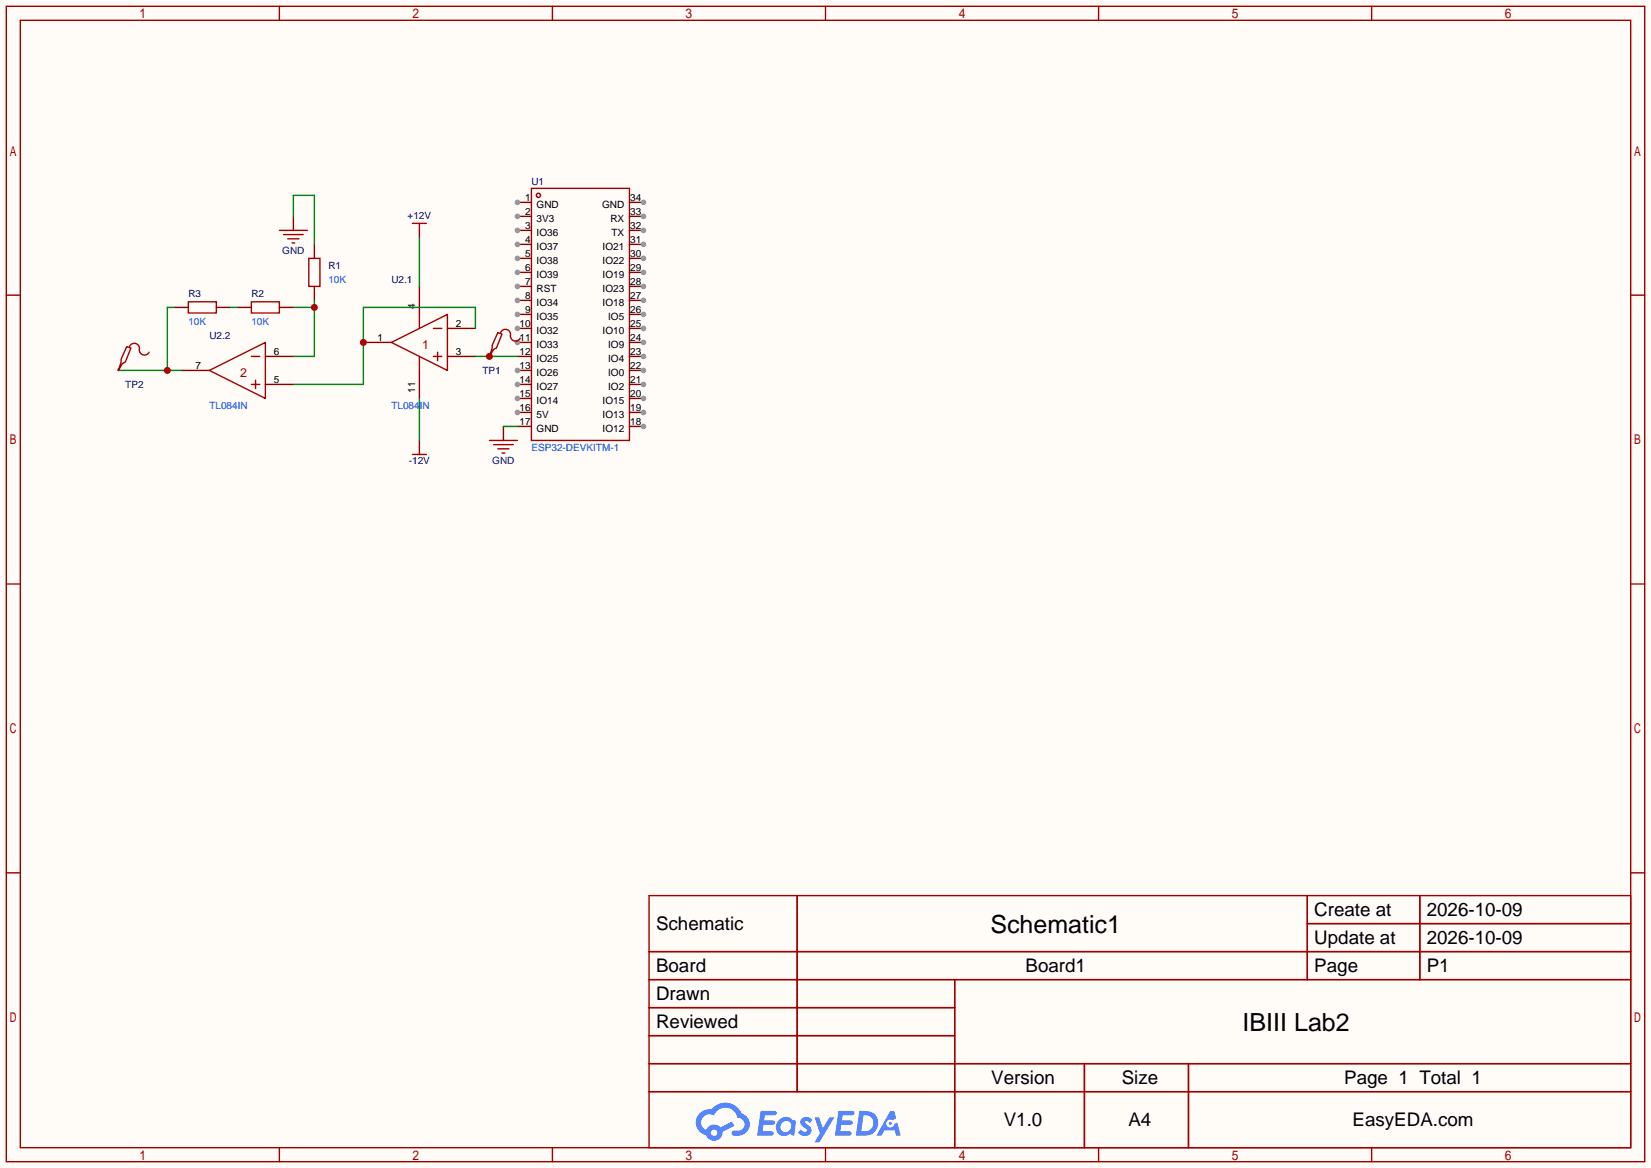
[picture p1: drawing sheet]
<svg xmlns="http://www.w3.org/2000/svg" width="299mm" height="212mm" viewBox="0 0 299 212" stroke-linecap="round" stroke-linejoin="round" font-family="sans-serif">
<path d="M0 0h299.5v211.8h-299.5z" fill="#fffcf7"/>
<g fill="none" stroke="#a10000" stroke-width=".25">
<path d="M1.1 1.1h297.2v209.6h-297.2zM3.7 3.7h292.1v204.5h-292.1zM50.7 1.1v2.6M100.2 1.1v2.6M149.7 1.1v2.6M199.3 1.1v2.6M248.8 1.1v2.6M1.1 53.5h2.6M295.8 53.5h2.5M1.1 105.9h2.6M295.8 105.9h2.5M1.1 158.3h2.6"/>
<path d="M295.8 158.3h2.5M117.7 162.4h178.1v45.8h-178.1zM117.7 172.6h178.1M117.7 177.7h178.1M144.6 162.4v35.6M173.2 177.7v30.5M237.1 162.4v15.3M237.1 167.5h58.7M257.5 162.4v15.3M117.7 182.8h55.5M117.7 192.9h178.1M117.7 187.8h55.5"/>
<path d="M117.7 198h178.1M196.7 192.9v15.3M215.6 192.9v15.3M50.7 208.2v2.5M100.2 208.2v2.5M149.7 208.2v2.5M199.3 208.2v2.5M248.8 208.2v2.5"/>
</g>
<g fill="#5487ff">
<path d="M145.5 202.8a1.3 1.3 0 0 1 1.8 .3l-.4 .6a.54 .54 0 0 0-.9-.2l.1 .2a1.58 1.58 0 0 1 1.1 1.6 1.43 1.43 0 0 1-2.5 .1l.5-.6a.64 .64 0 0 0 .5 .5 .64 .64 0 0 0 .7-.3l-.2-.2a1.6 1.6 0 0 1-1-1.6z"/>
<path d="M147.7 202.7h.9l.7 1.9 1.1-1.9h.9l-2.7 4.5h-.9l1-1.7z"/>
<path d="M138 201.5h1.6a1.31 1.31 0 0 1 1.2 .2 .4 .4 0 0 1-.3 .6h-1.8l-.1 .9h1.6a.4 .4 0 0 1 .4 .4 .4 .4 0 0 1-.4 .4h-1.7l-.2 1.2h.8a1.23 1.23 0 0 1 1.2 .2 .39 .39 0 0 1-.3 .6h-2.7z"/>
<path d="M152.1 201.5h1.6a1.32 1.32 0 0 1 1.3 .2 .39 .39 0 0 1-.4 .6h-1.7l-.2 .9h1.7a.4 .4 0 0 1 .3 .4 .4 .4 0 0 1-.4 .4h-1.7l-.2 1.2h.8a1.23 1.23 0 0 1 1.2 .2 .39 .39 0 0 1-.3 .6h-2.7z"/>
<path d="M161.5 201.5h.7l.4 1.3-.7 .4a.75 .75 0 0 0-1.1 .3 .75 .75 0 0 0 .5 1 .75 .75 0 0 0 .9-.6l.6-.3 .6 2.4h-.9l-.2-1h-1.9l-.5 1h-.9z"/>
<path d="M155.9 201.5l-.7 4.5h1.5a2.27 2.27 0 0 0 2.6-2.3 2.27 2.27 0 0 0-2.7-2.2zM156.6 202.3a1.5 1.5 0 0 1 1.8 1.5 1.5 1.5 0 0 1-1.9 1.4h-.3z"/>
<path d="M141.3 203.1a1.62 1.62 0 0 0-.4 2.1 1.62 1.62 0 0 0 2 .7l.4-.3 .3 .3 .5 .1 .3-2.5-.2-.3h-.4a1.58 1.58 0 0 0-2.5-.1zM141.9 203.6a.99 .99 0 0 1 1.6 .3 .99 .99 0 0 1-.9 1.4 .94 .94 0 0 1-1-.5 .94 .94 0 0 1 .3-1.2z"/>
<path d="M126.9 201.9a2.37 2.37 0 0 0 1.2 4 1.54 1.54 0 0 0 1.7 1 1.54 1.54 0 0 0 1.3-1.6l2.1-1.1-.5-.8-2 1.1a1.57 1.57 0 0 0-2.6 .4 1.5 1.5 0 0 1-.8-2.1 1.5 1.5 0 0 1 2.2-.5 2.23 2.23 0 0 1 2.3-1.4 2.23 2.23 0 0 1 2 1.8 1.16 1.16 0 0 1 1.2 1.1 1.16 1.16 0 0 1-1 1.3h-.7a.47 .47 0 0 0-.6 .3 .47 .47 0 0 0 .4 .6 2.23 2.23 0 0 0 2.3-.7 2.23 2.23 0 0 0 .4-2.3 2.16 2.16 0 0 0-1.3-1.1 3.2 3.2 0 0 0-5.4-.7l-1.2 .1zM129 205.4a.58 .58 0 0 1 1.1 0 .58 .58 0 0 1-1.1 0z"/>
<circle cx="161.5" cy="203.8" r=".28"/>
</g>
<g fill="none" stroke="#a10000" stroke-width=".25">
<path d="M96.4 34.2h17.8v45.7h-17.8z"/>
<circle cx="97.7" cy="35.4" r=".38"/>
</g>
<path d="M93.9 36.7h2.5" fill="none" stroke="#870000" stroke-width=".25"/>
<circle cx="93.9" cy="36.7" r=".51" fill="#999"/>
<path d="M93.9 39.2h2.5" fill="none" stroke="#870000" stroke-width=".25"/>
<circle cx="93.9" cy="39.2" r=".51" fill="#999"/>
<path d="M93.9 41.8h2.5" fill="none" stroke="#870000" stroke-width=".25"/>
<circle cx="93.9" cy="41.8" r=".51" fill="#999"/>
<path d="M93.9 44.3h2.5" fill="none" stroke="#870000" stroke-width=".25"/>
<circle cx="93.9" cy="44.3" r=".51" fill="#999"/>
<path d="M93.9 46.9h2.5" fill="none" stroke="#870000" stroke-width=".25"/>
<circle cx="93.9" cy="46.9" r=".51" fill="#999"/>
<path d="M93.9 49.4h2.5" fill="none" stroke="#870000" stroke-width=".25"/>
<circle cx="93.9" cy="49.4" r=".51" fill="#999"/>
<path d="M93.9 51.9h2.5" fill="none" stroke="#870000" stroke-width=".25"/>
<circle cx="93.9" cy="51.9" r=".51" fill="#999"/>
<path d="M93.9 54.5h2.5" fill="none" stroke="#870000" stroke-width=".25"/>
<circle cx="93.9" cy="54.5" r=".51" fill="#999"/>
<path d="M93.9 57h2.5" fill="none" stroke="#870000" stroke-width=".25"/>
<circle cx="93.9" cy="57" r=".51" fill="#999"/>
<path d="M93.9 59.6h2.5" fill="none" stroke="#870000" stroke-width=".25"/>
<circle cx="93.9" cy="59.6" r=".51" fill="#999"/>
<path d="M93.9 62.1h2.5" fill="none" stroke="#870000" stroke-width=".25"/>
<circle cx="93.9" cy="62.1" r=".51" fill="#999"/>
<path d="M93.9 64.6h2.5M93.9 67.2h2.5" fill="none" stroke="#870000" stroke-width=".25"/>
<circle cx="93.9" cy="67.2" r=".51" fill="#999"/>
<path d="M93.9 69.7h2.5" fill="none" stroke="#870000" stroke-width=".25"/>
<circle cx="93.9" cy="69.7" r=".51" fill="#999"/>
<path d="M93.9 72.3h2.5" fill="none" stroke="#870000" stroke-width=".25"/>
<circle cx="93.9" cy="72.3" r=".51" fill="#999"/>
<path d="M93.9 74.8h2.5" fill="none" stroke="#870000" stroke-width=".25"/>
<circle cx="93.9" cy="74.8" r=".51" fill="#999"/>
<path d="M93.9 77.3h2.5M114.2 77.3h2.5" fill="none" stroke="#870000" stroke-width=".25"/>
<circle cx="116.7" cy="77.3" r=".51" fill="#999"/>
<path d="M114.2 74.8h2.5" fill="none" stroke="#870000" stroke-width=".25"/>
<circle cx="116.7" cy="74.8" r=".51" fill="#999"/>
<path d="M114.2 72.3h2.5" fill="none" stroke="#870000" stroke-width=".25"/>
<circle cx="116.7" cy="72.3" r=".51" fill="#999"/>
<path d="M114.2 69.7h2.5" fill="none" stroke="#870000" stroke-width=".25"/>
<circle cx="116.7" cy="69.7" r=".51" fill="#999"/>
<path d="M114.2 67.2h2.5" fill="none" stroke="#870000" stroke-width=".25"/>
<circle cx="116.7" cy="67.2" r=".51" fill="#999"/>
<path d="M114.2 64.6h2.5" fill="none" stroke="#870000" stroke-width=".25"/>
<circle cx="116.7" cy="64.6" r=".51" fill="#999"/>
<path d="M114.2 62.1h2.5" fill="none" stroke="#870000" stroke-width=".25"/>
<circle cx="116.7" cy="62.1" r=".51" fill="#999"/>
<path d="M114.2 59.6h2.5" fill="none" stroke="#870000" stroke-width=".25"/>
<circle cx="116.7" cy="59.6" r=".51" fill="#999"/>
<path d="M114.2 57h2.5" fill="none" stroke="#870000" stroke-width=".25"/>
<circle cx="116.7" cy="57" r=".51" fill="#999"/>
<path d="M114.2 54.5h2.5" fill="none" stroke="#870000" stroke-width=".25"/>
<circle cx="116.7" cy="54.5" r=".51" fill="#999"/>
<path d="M114.2 51.9h2.5" fill="none" stroke="#870000" stroke-width=".25"/>
<circle cx="116.7" cy="51.9" r=".51" fill="#999"/>
<path d="M114.2 49.4h2.5" fill="none" stroke="#870000" stroke-width=".25"/>
<circle cx="116.7" cy="49.4" r=".51" fill="#999"/>
<path d="M114.2 46.9h2.5" fill="none" stroke="#870000" stroke-width=".25"/>
<circle cx="116.7" cy="46.9" r=".51" fill="#999"/>
<path d="M114.2 44.3h2.5" fill="none" stroke="#870000" stroke-width=".25"/>
<circle cx="116.7" cy="44.3" r=".51" fill="#999"/>
<path d="M114.2 41.8h2.5" fill="none" stroke="#870000" stroke-width=".25"/>
<circle cx="116.7" cy="41.8" r=".51" fill="#999"/>
<path d="M114.2 39.2h2.5" fill="none" stroke="#870000" stroke-width=".25"/>
<circle cx="116.7" cy="39.2" r=".51" fill="#999"/>
<path d="M114.2 36.7h2.5" fill="none" stroke="#870000" stroke-width=".25"/>
<circle cx="116.7" cy="36.7" r=".51" fill="#999"/>
<g fill="none" stroke="#870000" stroke-width=".25">
<path d="M31.6 55.8h2.6M39.2 55.8h2.6M43.1 55.8h2.5M50.7 55.8h2.5M57 44.3v2.6M57 51.9v2.6M76.1 51.9v5.1M81.2 59.6h5M32.9 67.2h5.1M48.1 64.6h5.1M48.1 69.7h5.1M65.9 62.1h5.1"/>
<path d="M76.1 67.2v5.1M81.2 64.6h5"/>
</g>
<g fill="none" stroke="#a10000" stroke-width=".25">
<path d="M34.2 54.7h5v2.1h-5zM45.6 54.7h5.1v2.1h-5.1zM56 46.9h2v5h-2zM76.1 57v2.6M78.6 59.6h1.5M38 67.2l10.1-5.1v10.2zM45.6 64.6h1.5M45.6 69.7h1.5M46.4 69v1.5M71 62.1l10.2-5.1v10.2zM76.1 64.6v2.6M78.6 64.6h1.5"/>
<path d="M79.4 63.9v1.5"/>
</g>
<path d="M41.8 55.8h1.3M53.2 55.8h3.8M57 54.5v10.1h-3.8" fill="none" stroke="#008700" stroke-width=".25"/>
<circle cx="57" cy="55.8" r=".63" fill="#c00"/>
<path d="M31.6 55.8h-1.2v11.4M21.5 67.2h11.4" fill="none" stroke="#008700" stroke-width=".25"/>
<circle cx="30.4" cy="67.2" r=".63" fill="#c00"/>
<path d="M53.2 39.2v2.6M91.3 77.3v2.6" fill="none" stroke="#870000" stroke-width=".25"/>
<path d="M50.7 41.8h5.1M51.4 42.5h3.6M52.2 43.3h2M53 44.1h.5M88.8 79.9h5.1M89.5 80.6h3.6M90.3 81.4h2M91.1 82.2h.5" fill="none" stroke="#a10000" stroke-width=".25"/>
<path d="M53.2 39.2v-3.8h3.8v8.9M86.2 59.6v-3.8h-20.3v13.9h-12.7M86.2 64.6h7.7M91.3 77.3h2.6" fill="none" stroke="#008700" stroke-width=".25"/>
<circle cx="65.9" cy="62.1" r=".63" fill="#c00"/>
<path d="M88.8 64.4v.2" fill="none" stroke="#870000" stroke-width=".25"/>
<circle cx="88.8" cy="64.6" r=".63" fill="#c00"/>
<path d="M74.8 40.5h2.5M76.1 40.5v1.3M23 62.9l.7 .2-1 2.6-.5 .2-.7 1.3 .5-1.5v-.5zM23.5 62.9a.93 .93 0 0 1 1.1-.6 .93 .93 0 0 1 .7 1.1 .94 .94 0 0 0 .7 1 .94 .94 0 0 0 1.1-.5M90.3 60.3l.8 .3-1.1 2.5-.5 .3-.7 1.2 .5-1.5v-.5zM90.8 60.3a.93 .93 0 0 1 1.1-.5 .93 .93 0 0 1 .7 1 .94 .94 0 0 0 .7 1 .94 .94 0 0 0 1.1-.5M74.8 82.4h2.5M76.1 81.2v1.2" fill="none" stroke="#a10000" stroke-width=".25"/>
<path d="M76.1 41.8v1.3M21.5 66.9v.3M76.1 79.9v1.3" fill="none" stroke="#870000" stroke-width=".25"/>
<path d="M76.1 43.1v8.8M76.1 72.3v7.6" fill="none" stroke="#008700" stroke-width=".25"/>
<g font-size="4.5">
<text x="179.6" y="169.2">Schematic1</text>
<text x="225.4" y="187">IBIII Lab2</text>
</g>
<g font-size="3.4">
<text x="238.4" y="166.1">Create at</text>
<text x="258.8" y="166.1">2026-10-09</text>
<text x="119" y="168.7">Schematic</text>
<text x="238.4" y="171.2">Update at</text>
<text x="258.8" y="171.2">2026-10-09</text>
<text x="119" y="176.3">Board</text>
<text x="186" y="176.3">Board1</text>
<text x="238.4" y="176.3">Page</text>
<text x="258.8" y="176.3">P1</text>
<text x="119" y="181.4">Drawn</text>
<text x="119" y="186.5">Reviewed</text>
<text x="179.8" y="196.6">Version</text>
<text x="203.5" y="196.6">Size</text>
<text x="243.8" y="196.6">Page 1 Total 1</text>
<text x="182.1" y="204.2">V1.0</text>
<text x="204.7" y="204.2">A4</text>
<text x="245.3" y="204.2">EasyEDA.com</text>
</g>
<g font-size="2.3" fill="#a00000">
<text x="76.6" y="63.3">1</text>
<text x="43.6" y="68.4">2</text>
</g>
<g font-size="1.8" fill="#000080">
<text x="96.4" y="33.6">U1</text>
<text x="73.9" y="39.7">+12V</text>
<text x="51.2" y="46.1">GND</text>
<text x="34.2" y="53.9">R3</text>
<text x="45.6" y="53.9">R2</text>
<text x="59.6" y="48.9">R1</text>
<text x="71" y="51.4">U2.1</text>
<text x="38" y="61.6">U2.2</text>
<text x="22.7" y="70.4">TP2</text>
<text x="87.5" y="67.9">TP1</text>
<text x="74.2" y="84.2">-12V</text>
<text x="89.3" y="84.2">GND</text>
</g>
<g font-size="1.8">
<text x="95.3" y="36.4">1</text>
<text x="95.3" y="38.9">2</text>
<text x="95.3" y="41.5">3</text>
<text x="97.3" y="37.7">GND</text>
<text x="97.3" y="40.2">3V3</text>
<text x="109.2" y="37.7">GND</text>
<text x="110.7" y="40.2">RX</text>
<text x="114.3" y="41.5">32</text>
<text x="114.3" y="38.9">33</text>
<text x="114.3" y="36.4">34</text>
<text x="95.3" y="44">4</text>
<text x="95.3" y="46.6">5</text>
<text x="97.3" y="42.7">IO36</text>
<text x="97.3" y="45.3">IO37</text>
<text x="97.3" y="47.8">IO38</text>
<text x="109.3" y="47.8">IO22</text>
<text x="109.3" y="45.3">IO21</text>
<text x="110.9" y="42.7">TX</text>
<text x="114.3" y="46.6">30</text>
<text x="114.3" y="44">31</text>
<text x="95.3" y="49.1">6</text>
<text x="95.3" y="51.6">7</text>
<text x="97.3" y="50.4">IO39</text>
<text x="97.3" y="52.9">RST</text>
<text x="109.3" y="52.9">IO23</text>
<text x="109.3" y="50.4">IO19</text>
<text x="114.3" y="51.6">28</text>
<text x="114.3" y="49.1">29</text>
<text x="75.3" y="56" transform="rotate(-90 75.3 56)">4</text>
<text x="82.7" y="59.3">2</text>
<text x="94.2" y="59.3">10</text>
<text x="95.3" y="54.2">8</text>
<text x="95.3" y="56.7">9</text>
<text x="97.3" y="55.4">IO34</text>
<text x="97.3" y="58">IO35</text>
<text x="109.3" y="55.4">IO18</text>
<text x="110.3" y="58">IO5</text>
<text x="114.3" y="59.3">25</text>
<text x="114.3" y="56.7">26</text>
<text x="114.3" y="54.2">27</text>
<text x="49.7" y="64.3">6</text>
<text x="68.5" y="61.8">1</text>
<text x="82.7" y="64.3">3</text>
<text x="94.2" y="61.8">11</text>
<text x="94.2" y="64.3">12</text>
<text x="97.3" y="60.5">IO32</text>
<text x="97.3" y="63.1">IO33</text>
<text x="97.3" y="65.6">IO25</text>
<text x="109.3" y="60.5">IO10</text>
<text x="110.3" y="65.6">IO4</text>
<text x="110.3" y="63.1">IO9</text>
<text x="114.3" y="64.3">23</text>
<text x="114.3" y="61.8">24</text>
<text x="35.4" y="66.9">7</text>
<text x="49.7" y="69.4">5</text>
<text x="75.3" y="71.2" transform="rotate(-90 75.3 71.2)">11</text>
<text x="94.2" y="66.9">13</text>
<text x="94.2" y="69.4">14</text>
<text x="94.2" y="72">15</text>
<text x="97.3" y="68.1">IO26</text>
<text x="97.3" y="70.7">IO27</text>
<text x="110.3" y="70.7">IO2</text>
<text x="110.3" y="68.1">IO0</text>
<text x="114.3" y="72">20</text>
<text x="114.3" y="69.4">21</text>
<text x="114.3" y="66.9">22</text>
<text x="94.2" y="74.5">16</text>
<text x="94.2" y="77">17</text>
<text x="97.3" y="73.2">IO14</text>
<text x="97.3" y="75.8">5V</text>
<text x="109.3" y="75.8">IO13</text>
<text x="109.3" y="73.2">IO15</text>
<text x="114.3" y="77">18</text>
<text x="114.3" y="74.5">19</text>
<text x="97.3" y="78.3">GND</text>
<text x="109.3" y="78.3">IO12</text>
</g>
<g font-size="1.8" fill="#00f">
<text x="59.6" y="51.4">10K</text>
<text x="34.2" y="59">10K</text>
<text x="45.6" y="59">10K</text>
<text x="38" y="74.3">TL084IN</text>
<text x="71" y="74.3">TL084IN</text>
<text x="96.4" y="81.9">ESP32-DEVKITM-1</text>
</g>
</svg>
